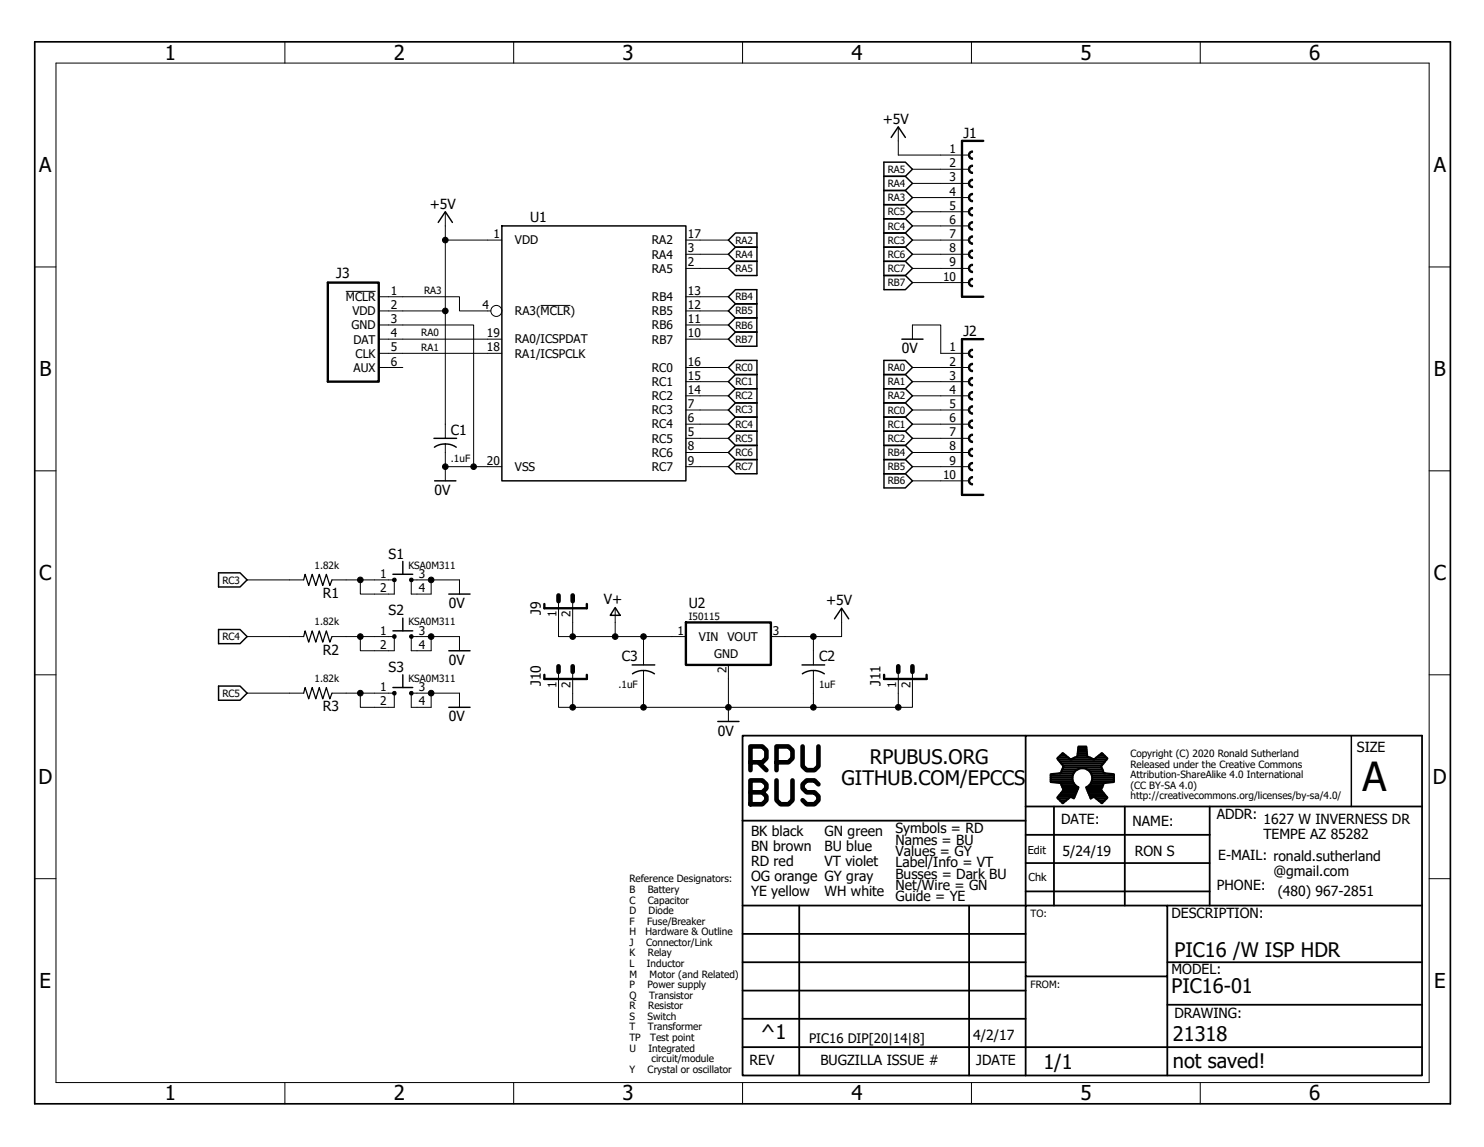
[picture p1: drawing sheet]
<svg xmlns="http://www.w3.org/2000/svg" width="279mm" height="216mm" viewBox="0 0 279 216" stroke-linecap="round" stroke-linejoin="round" font-family="sans-serif">
<path d="M6 7.6l267.4 200.7M273.4 7.6l-267.4 200.7" fill="none" stroke="#fff" stroke-width=".19"/>
<g fill="none" stroke="#000" stroke-width=".4">
<path d="M197.8 147h4.2M197.8 146.7h4.1M197.8 146.3h4.1M197.8 145.9h4.2M199.1 142.8l1-1 1.5 1.2 1.2-.5 .3-2h1.4l.2 2 1.3 .5 1.5-1.2 1 1-1.2 1.5 .5 1.2 1.9 .2v1.5l-1.9 .2-.5 1.3 1.2 1.5-1 1-1.5-1.2-.6 .3-.9-2.1a1.87 1.87 0 0 0 .8-2.9 1.87 1.87 0 0 0-3 0 1.87 1.87 0 0 0 .8 2.9l-.9 2.1-.6-.3-1.5 1.2-1-1 1.2-1.5-.6-1.3-1.9-.2v-1.5l1.9-.2 .6-1.2zM199.2 150h2.4M199.2 142.6h2M199.2 143h9.1M199.2 150.3h1.9M199.5 145.6h2.6M199.5 149.6h3M199.5 143.4h8.5"/>
<path d="M199.6 142.3h1.1M199.6 150.7h1.1M199.7 147.4h2.5M199.8 149.2h2.8M199.8 143.7h7.9M199.9 147.8h2.5M199.9 145.2h2.5M199.9 141.9h.4M200 151.1h.2M200 148.1h2.9M200 144.8h2.9M200.1 148.9h2.7"/>
<path d="M200.1 144.1h7.3M200.2 144.5h7.2M200.2 148.5h2.7M201.6 150h.7M202.3 142.6h3M202.9 142.3h1.8M202.9 141.9h1.7M202.9 141.5h1.7M203 141.2h1.6M203 140.8h1.5M204.6 148.1h2.9M204.6 148.5h2.7"/>
<path d="M204.7 144.8h2.9M204.8 148.9h2.7M204.9 149.2h2.9M205.1 149.6h2.9M205.1 147.8h2.6M205.1 145.2h2.6M205.2 150h.7M205.4 147.4h2.4M205.4 145.6h2.7M205.5 147h4.2M205.6 145.9h4.1M205.6 146.7h4.1"/>
<path d="M205.6 146.3h4.1M206 150h2.4M206.4 142.6h1.9M206.4 150.3h1.9M206.8 142.3h1.2M206.9 150.7h1M207.3 141.9h.3M207.3 151.1h.3"/>
</g>
<g fill="none" stroke="#000" stroke-width=".19">
<path d="M10.5 11.9h258.6v191.9h-258.6zM53.6 7.9v4M96.7 7.9v4M139.8 7.9v4M182.9 7.9v4M226 7.9v4M83.8 39.9v5.3h10.7M169.1 23.9v5.3h13.4M182.5 31.9h-10.7M182.5 34.5h-10.7M182.5 37.2h-10.7M182.5 39.9h-10.7"/>
<path d="M182.6 33.9l.5-.2v.3l-.4 .2-.1 .3 .1 .3 .4 .3v.2a.8 .8 0 0 1-.7-.5 .8 .8 0 0 1 .2-.9zM182.6 39.2l.5-.1v.2a.53 .53 0 0 0-.5 .6 .53 .53 0 0 0 .5 .5v.3a.81 .81 0 0 1-.8-.6 .81 .81 0 0 1 .3-.9zM182.6 28.6l.5-.2v.3l-.4 .2-.1 .3 .1 .3 .4 .2v.3a.8 .8 0 0 1-.7-.5 .8 .8 0 0 1 .2-.9zM182.6 31.2l.5-.1v.2l-.4 .3-.1 .3 .1 .3 .4 .2v.3a.8 .8 0 0 1-.7-.6 .8 .8 0 0 1 .2-.9zM182.6 36.5l.5-.1v.3l-.4 .2-.1 .3 .1 .3 .4 .2v.3a.81 .81 0 0 1-.8-.6 .81 .81 0 0 1 .3-.9zM6.5 50.2h4M65.1 54.8h5.6M71.3 55.9h15.2v2.6h5.9M83.8 45.2v13.3h-12.5M83.8 58.5v24M101.8 57.5h5.6M129.1 58.5h8"/>
<path d="M129.1 45.2h8M129.1 55.9h8M129.1 47.9h8M129.1 50.5h8M171.8 50.5h10.7M171.8 53.2h10.7M182.5 45.2h-10.7M182.5 47.9h-10.7M182.5 42.5h-10.7M182.6 47.2l.5-.1v.2l-.4 .3-.1 .3 .1 .2 .4 .3v.3a.81 .81 0 0 1-.7-.6 .81 .81 0 0 1 .2-.9zM182.6 52.5l.5-.1v.2l-.4 .3-.1 .3 .1 .3 .4 .2v.3a.8 .8 0 0 1-.8-.6 .8 .8 0 0 1 .3-.9zM182.6 41.9l.5-.2v.3a.53 .53 0 0 0-.5 .5 .53 .53 0 0 0 .5 .6v.2a.81 .81 0 0 1-.8-.5 .81 .81 0 0 1 .3-.9z"/>
<path d="M182.6 44.5l.5-.1v.3a.53 .53 0 0 0-.5 .5 .53 .53 0 0 0 .5 .5v.3a.81 .81 0 0 1-.8-.6 .81 .81 0 0 1 .3-.9zM182.6 49.9l.5-.2v.3l-.4 .2-.1 .3 .1 .3 .4 .3v.2a.81 .81 0 0 1-.7-.5 .81 .81 0 0 1 .2-.9zM269.1 50.2h4M71.3 61.2h17.9v26.6h5.3M71.3 66.5h23.2M71.3 63.8h23.2M71.3 69.2h4.5M129.1 63.8h8M129.1 61.2h8M129.1 71.8h8M129.1 69.2h8M129.1 74.5h8"/>
<path d="M129.1 79.8h8M137.1 77.2h-8M171.8 71.8h10.7M171.8 69.2h10.7M171.8 74.5h10.7M171.8 63.8v-2.6h5.3v5.3h5.4M171.8 77.2h10.7M182.5 79.8h-10.7M182.6 79.2l.5-.2v.3l-.4 .2-.1 .3 .1 .3 .4 .3v.2a.81 .81 0 0 1-.8-.5 .81 .81 0 0 1 .3-.9zM182.6 73.9l.5-.2v.3a.53 .53 0 0 0-.5 .5 .53 .53 0 0 0 .5 .5v.3a.81 .81 0 0 1-.8-.5 .81 .81 0 0 1 .3-.9zM182.6 76.5l.5-.1v.2a.53 .53 0 0 0-.5 .6 .53 .53 0 0 0 .5 .5v.3a.81 .81 0 0 1-.8-.6 .81 .81 0 0 1 .3-.9zM182.6 71.2l.5-.2v.3l-.4 .3-.1 .2 .1 .3 .4 .3v.2a.81 .81 0 0 1-.8-.5 .81 .81 0 0 1 .3-.9z"/>
<path d="M182.6 65.9l.5-.2v.3l-.4 .2-.1 .3 .1 .3 .4 .2v.3a.8 .8 0 0 1-.7-.5 .8 .8 0 0 1 .2-.9zM182.6 68.5l.5-.1v.2l-.4 .3-.1 .3 .1 .3 .4 .2v.3a.81 .81 0 0 1-.8-.6 .81 .81 0 0 1 .3-.9zM6.5 88.6h4M83.8 87.8h5.4M83.8 83.6v6.9M129.1 87.8h8M129.1 85.2h8M129.1 82.5h8M171.8 87.8h10.7M171.8 90.5h10.7M182.5 85.2h-10.7M182.5 82.5h-10.7"/>
<path d="M182.6 81.9l.5-.2v.3l-.4 .2-.1 .3 .1 .3 .4 .2v.3a.81 .81 0 0 1-.7-.5 .81 .81 0 0 1 .2-.9zM182.6 84.5l.5-.1v.2l-.4 .3-.1 .3 .1 .3 .4 .2v.3a.8 .8 0 0 1-.8-.6 .8 .8 0 0 1 .3-.9zM182.6 87.2l.5-.2v.3l-.4 .2-.1 .3 .1 .3 .4 .3v.2a.8 .8 0 0 1-.7-.5 .8 .8 0 0 1 .2-.9zM182.6 89.9l.5-.2v.3l-.4 .2-.1 .3 .1 .3 .4 .2v.3a.8 .8 0 0 1-.7-.5 .8 .8 0 0 1 .2-.9zM269.1 88.6h4M46.5 119.8h10.7M46.5 109.2h10.7M62.5 109.2h5.3v2.6h6.4v-2.6h-6.4M62.5 119.8h5.3v2.7h6.4v-2.7h-6.4M74 108.9l.3-.1 .2 .1v.5l-.2 .1-.3-.1-.1-.2zM74 119.6l.3-.1 .2 .1v.4l-.2 .2-.3-.1-.1-.3zM77.2 108.9l.3-.1 .2 .1v.5l-.2 .1-.3-.1-.1-.2z"/>
<path d="M77.2 119.6l.3-.1 .2 .1v.4l-.2 .2-.3-.1-.1-.3zM81.2 119.8v2.7h-3.8v-2.7h9.1v2.7M81.2 109.2v2.6h-3.8v-2.6h9.1v2.6M105.2 113.2v6.6h2.6M107.8 113.2v6.6h8M115.8 114.5v5.3h5.4v5.4M121.2 119.8h7.9M145.1 119.8h8v5.4M158.5 114.5v5.3h-5.4M6.5 127h4M46.5 130.5h10.7M62.5 130.5h5.3v2.6h6.4v-2.6h-6.4"/>
<path d="M74 130.2l.3-.1 .2 .2v.4l-.2 .1-.3-.1-.1-.2zM77.2 130.2l.3-.1 .2 .2v.4l-.2 .1-.3-.1-.1-.2zM81.2 130.5v2.6h-3.8v-2.6h9.1v2.6M105.2 126.5v6.6h2.6M107.8 126.5v6.6h13.4M121.2 126.2v6.9h31.9v-6.9M137.1 125.2v10.6M169.1 126.5v6.6h-16M171.8 126.5v6.6h-2.7M269.1 127h4M6.5 165.4h4M269.1 165.4h4"/>
<path d="M53.6 203.8v4M96.7 203.8v4M139.8 203.8v4M182.9 203.8v4M226 203.8v4"/>
<circle cx="83.8" cy="58.5" r=".53"/>
<circle cx="83.8" cy="45.2" r=".53"/>
<circle cx="93.5" cy="58.5" r="1.04"/>
<circle cx="83.8" cy="87.8" r=".53"/>
<circle cx="89.2" cy="87.8" r=".53"/>
<circle cx="67.8" cy="109.2" r=".53"/>
<circle cx="67.8" cy="119.8" r=".53"/>
<circle cx="81.2" cy="119.8" r=".53"/>
<circle cx="81.2" cy="109.2" r=".53"/>
<circle cx="107.8" cy="119.8" r=".53"/>
<circle cx="115.8" cy="119.8" r=".53"/>
<circle cx="121.2" cy="119.8" r=".53"/>
<circle cx="153.1" cy="119.8" r=".53"/>
<circle cx="67.8" cy="130.5" r=".53"/>
<circle cx="81.2" cy="130.5" r=".53"/>
<circle cx="107.8" cy="133.1" r=".53"/>
<circle cx="121.2" cy="133.1" r=".53"/>
<circle cx="137.1" cy="133.1" r=".53"/>
<circle cx="153.1" cy="133.1" r=".53"/>
<circle cx="169.1" cy="133.1" r=".53"/>
</g>
<path d="M6.5 7.9h266.6v199.9h-266.6z" fill="none" stroke="#000" stroke-width=".32"/>
<g fill="none" stroke="#000" stroke-width=".28">
<path d="M166.4 30.5h4.1l1.3 1.4-1.3 1.3h-4.1h4.1l1.3 1.3-1.3 1.4h-4.1h4.1l1.3 1.3-1.3 1.3h-4.1h4.1l1.3 1.4-1.3 1.3h-4.1h4.1l1.3 1.3-1.3 1.4h-4.1h4.1l1.3 1.3-1.3 1.3h-4.1h4.1l1.3 1.4-1.3 1.3h-4.1h4.1l1.3 1.3-1.3 1.4h-4.1h4.1l1.3 1.3-1.3 1.3h-4.1zM167.8 25.9l1.3-2 1.4 2M82.5 41.9l1.3-2 1.4 2M94.5 42.5h34.6v48h-34.6zM137.1 45.2l1.4-1.3h4v8h-4l-1.4-1.4 1.4-1.3h4h-4l-1.4-1.3 1.4-1.4h4h-4zM137.1 55.9l1.4-1.4h4v10.7h-4l-1.4-1.4 1.4-1.3h4h-4l-1.4-1.3 1.4-1.4h4h-4l-1.4-1.3 1.4-1.3h4h-4zM137.1 69.2l1.4-1.4h4v21.4h-4l-1.4-1.4 1.4-1.3h4h-4l-1.4-1.3 1.4-1.4h4h-4l-1.4-1.3 1.4-1.3h4h-4l-1.4-1.4 1.4-1.3h4h-4l-1.4-1.3 1.4-1.4h4h-4l-1.4-1.3 1.4-1.3h4h-4l-1.4-1.4 1.4-1.3h4h-4zM166.4 67.8h4.1l1.3 1.4-1.3 1.3h-4.1h4.1l1.3 1.3-1.3 1.4h-4.1h4.1l1.3 1.3-1.3 1.3h-4.1h4.1l1.3 1.4-1.3 1.3h-4.1h4.1l1.3 1.3-1.3 1.4h-4.1h4.1l1.3 1.3-1.3 1.3h-4.1h4.1l1.3 1.4-1.3 1.3h-4.1h4.1l1.3 1.3-1.3 1.4h-4.1h4.1l1.3 1.3-1.3 1.3h-4.1zM169.8 63.8h4M81.7 82.5h4.3M81.8 90.5h4M85.9 84.2a3.7 3.7 0 0 0-4.1 0"/>
<path d="M41.1 107.8h4.1l1.3 1.4-1.3 1.3h-4.1zM41.1 118.5h4.1l1.3 1.3-1.3 1.4h-4.1zM74 108.1h3.7M74 118.7h3.7M75.8 105.7v2.4M75.8 116.4v2.3M84.5 111.8h4M115.8 114.4l1 1.4h-1.9zM157.1 116.5l1.4-2 1.3 2M41.1 129.1h4.1l1.3 1.4-1.3 1.3h-4.1zM74 129.4h3.7M75.8 127v2.4"/>
<path d="M84.5 122.5h4M84.5 133.1h4M119 125.2h4.3M123.2 126.8a3.8 3.8 0 0 0-4.1 0M135.1 135.8h4M151 125.2h4.3M155.2 126.8a3.8 3.8 0 0 0-4.1 0M254.4 138.5v13.3M193.1 202.4h.1"/>
</g>
<g fill="none" stroke="#000" stroke-width=".34">
<path d="M193.1 138.5h-53.3v16M139.8 154.5v47.9h127.9v-5.3M139.8 154.5h53.3M193.1 151.8v18.7h-53.3M193.1 151.8h74.6M193.1 151.8v-13.3h74.6v58.6M193.1 157.1h34.7M198.4 151.8v18.7M211.8 151.8v18.7M227.8 157.1v13.4M227.8 151.8v5.3M139.8 175.8h53.3"/>
<path d="M150.5 170.5v31.8M182.5 170.5v31.9M193.1 162.5h34.7M193.1 167.8h34.7M219.8 170.5h47.9M139.8 191.8h53.3M139.8 186.5h53.3M139.8 181.1h53.3M193.1 183.8v13.3h-53.3M219.6 183.8h-26.5v-13.3h26.7v31.9M219.8 181.1h47.9M219.8 189.1h47.9"/>
<path d="M267.7 197.1h-74.6v5.3"/>
</g>
<g fill="none" stroke="#000" stroke-width=".87">
<path d="M105.2 112.1v1.1M107.8 112.1v1.1M105.2 125.4v1.1M107.8 125.4v1.1M169.1 125.4v1.1M171.8 125.4v1.1M141.3 143.5h2.2l.8-.8v-1.5l-.8-.7h-2.2v4.5M141.3 146.9h2.2l.8 .7v.8l-.8 .7 .8 .8v.7l-.8 .8h-2.2zM141.3 149.1h2.2M142.8 143.5l1.5 1.5M146.2 143.5h2.2l.8-.8v-1.5l-.8-.7h-2.2v4.5M146.2 146.9v3.7l.8 .8h1.4l.8-.8v-3.7"/>
<path d="M151.1 140.5v3.7l.8 .8h1.5l.7-.8v-3.7M154.1 147.6l-.7-.7h-1.5l-.8 .7v.8l.8 .7h1.5l.7 .8v.7l-.7 .8h-1.5l-.8-.8"/>
</g>
<path d="M185.1 26.5h-4v29.4h4M61.7 53.2h9.6v18.6h-9.6zM185.1 63.8h-4v29.4h4M102.5 113.7v.8h8v-.8M129.1 117.2h16v8h-16zM110.5 127v.8h-8v-.8M174.5 127v.8h-8v-.8" fill="none" stroke="#000" stroke-width=".44"/>
<g fill="#000">
<path d="M182.6 36.5l.5-.1v.3l-.4 .2-.1 .3 .1 .3 .4 .2v.3a.81 .81 0 0 1-.8-.6 .81 .81 0 0 1 .3-.9z" fill-rule="evenodd"/>
<path d="M182.6 39.2l.5-.1v.2a.53 .53 0 0 0-.5 .6 .53 .53 0 0 0 .5 .5v.3a.81 .81 0 0 1-.8-.6 .81 .81 0 0 1 .3-.9z" fill-rule="evenodd"/>
<path d="M182.6 28.6l.5-.2v.3l-.4 .2-.1 .3 .1 .3 .4 .2v.3a.8 .8 0 0 1-.7-.5 .8 .8 0 0 1 .2-.9z" fill-rule="evenodd"/>
<path d="M182.6 31.2l.5-.1v.2l-.4 .3-.1 .3 .1 .3 .4 .2v.3a.8 .8 0 0 1-.7-.6 .8 .8 0 0 1 .2-.9z" fill-rule="evenodd"/>
<path d="M182.6 33.9l.5-.2v.3l-.4 .2-.1 .3 .1 .3 .4 .3v.2a.8 .8 0 0 1-.7-.5 .8 .8 0 0 1 .2-.9z" fill-rule="evenodd"/>
<path d="M182.6 41.9l.5-.2v.3a.53 .53 0 0 0-.5 .5 .53 .53 0 0 0 .5 .6v.2a.81 .81 0 0 1-.8-.5 .81 .81 0 0 1 .3-.9z" fill-rule="evenodd"/>
<path d="M182.6 44.5l.5-.1v.3a.53 .53 0 0 0-.5 .5 .53 .53 0 0 0 .5 .5v.3a.81 .81 0 0 1-.8-.6 .81 .81 0 0 1 .3-.9z" fill-rule="evenodd"/>
<path d="M182.6 47.2l.5-.1v.2l-.4 .3-.1 .3 .1 .2 .4 .3v.3a.81 .81 0 0 1-.7-.6 .81 .81 0 0 1 .2-.9z" fill-rule="evenodd"/>
<path d="M182.6 49.9l.5-.2v.3l-.4 .2-.1 .3 .1 .3 .4 .3v.2a.81 .81 0 0 1-.7-.5 .81 .81 0 0 1 .2-.9z" fill-rule="evenodd"/>
<path d="M182.6 52.5l.5-.1v.2l-.4 .3-.1 .3 .1 .3 .4 .2v.3a.8 .8 0 0 1-.8-.6 .8 .8 0 0 1 .3-.9z" fill-rule="evenodd"/>
<path d="M182.6 79.2l.5-.2v.3l-.4 .2-.1 .3 .1 .3 .4 .3v.2a.81 .81 0 0 1-.8-.5 .81 .81 0 0 1 .3-.9z" fill-rule="evenodd"/>
<path d="M182.6 73.9l.5-.2v.3a.53 .53 0 0 0-.5 .5 .53 .53 0 0 0 .5 .5v.3a.81 .81 0 0 1-.8-.5 .81 .81 0 0 1 .3-.9z" fill-rule="evenodd"/>
<path d="M182.6 76.5l.5-.1v.2a.53 .53 0 0 0-.5 .6 .53 .53 0 0 0 .5 .5v.3a.81 .81 0 0 1-.8-.6 .81 .81 0 0 1 .3-.9z" fill-rule="evenodd"/>
<path d="M182.6 65.9l.5-.2v.3l-.4 .2-.1 .3 .1 .3 .4 .2v.3a.8 .8 0 0 1-.7-.5 .8 .8 0 0 1 .2-.9z" fill-rule="evenodd"/>
<path d="M182.6 68.5l.5-.1v.2l-.4 .3-.1 .3 .1 .3 .4 .2v.3a.81 .81 0 0 1-.8-.6 .81 .81 0 0 1 .3-.9z" fill-rule="evenodd"/>
<path d="M182.6 71.2l.5-.2v.3l-.4 .3-.1 .2 .1 .3 .4 .3v.2a.81 .81 0 0 1-.8-.5 .81 .81 0 0 1 .3-.9z" fill-rule="evenodd"/>
<path d="M182.6 81.9l.5-.2v.3l-.4 .2-.1 .3 .1 .3 .4 .2v.3a.81 .81 0 0 1-.7-.5 .81 .81 0 0 1 .2-.9z" fill-rule="evenodd"/>
<path d="M182.6 84.5l.5-.1v.2l-.4 .3-.1 .3 .1 .3 .4 .2v.3a.8 .8 0 0 1-.8-.6 .8 .8 0 0 1 .3-.9z" fill-rule="evenodd"/>
<path d="M182.6 87.2l.5-.2v.3l-.4 .2-.1 .3 .1 .3 .4 .3v.2a.8 .8 0 0 1-.7-.5 .8 .8 0 0 1 .2-.9z" fill-rule="evenodd"/>
<path d="M182.6 89.9l.5-.2v.3l-.4 .2-.1 .3 .1 .3 .4 .2v.3a.8 .8 0 0 1-.7-.5 .8 .8 0 0 1 .2-.9z" fill-rule="evenodd"/>
<path d="M74 108.9l.3-.1 .2 .1v.5l-.2 .1-.3-.1-.1-.2z" fill-rule="evenodd"/>
<path d="M74 119.6l.3-.1 .2 .1v.4l-.2 .2-.3-.1-.1-.3z" fill-rule="evenodd"/>
<path d="M77.2 108.9l.3-.1 .2 .1v.5l-.2 .1-.3-.1-.1-.2z" fill-rule="evenodd"/>
<path d="M77.2 119.6l.3-.1 .2 .1v.4l-.2 .2-.3-.1-.1-.3z" fill-rule="evenodd"/>
<path d="M74 130.2l.3-.1 .2 .2v.4l-.2 .1-.3-.1-.1-.2z" fill-rule="evenodd"/>
<path d="M77.2 130.2l.3-.1 .2 .2v.4l-.2 .1-.3-.1-.1-.2z" fill-rule="evenodd"/>
<circle cx="83.8" cy="58.5" r=".53"/>
<circle cx="83.8" cy="45.2" r=".53"/>
<circle cx="83.8" cy="87.8" r=".53"/>
<circle cx="89.2" cy="87.8" r=".53"/>
<circle cx="67.8" cy="109.2" r=".53"/>
<circle cx="67.8" cy="119.8" r=".53"/>
<circle cx="81.2" cy="119.8" r=".53"/>
<circle cx="81.2" cy="109.2" r=".53"/>
<circle cx="107.8" cy="119.8" r=".53"/>
<circle cx="115.8" cy="119.8" r=".53"/>
<circle cx="121.2" cy="119.8" r=".53"/>
<circle cx="153.1" cy="119.8" r=".53"/>
<circle cx="67.8" cy="130.5" r=".53"/>
<circle cx="81.2" cy="130.5" r=".53"/>
<circle cx="107.8" cy="133.1" r=".53"/>
<circle cx="121.2" cy="133.1" r=".53"/>
<circle cx="137.1" cy="133.1" r=".53"/>
<circle cx="153.1" cy="133.1" r=".53"/>
<circle cx="169.1" cy="133.1" r=".53"/>
</g>
<path d="M57.2 109.2l.2-1.1 .7 2.1 .7-2.1 .7 2.1 .6-2.1 .7 2.1 .6-2.1 .7 2.1 .4-1M57.2 119.8l.2-1.1 .7 2.2 .7-2.2 .7 2.2 .6-2.2 .7 2.2 .6-2.2 .7 2.2 .4-1.1M57.2 130.5l.2-1.1 .7 2.2 .7-2.2 .7 2.2 .6-2.2 .7 2.2 .6-2.2 .7 2.2 .4-1.1" fill="none" stroke="#000" stroke-width=".23"/>
<text font-size="7.5" x="256.5" y="148.9">A</text>
<g font-size="3.9">
<text x="31.1" y="11.2">1</text>
<text x="74.1" y="11.2">2</text>
<text x="117.2" y="11.2">3</text>
<text x="160.3" y="11.2">4</text>
<text x="203.4" y="11.2">5</text>
<text x="246.5" y="11.2">6</text>
<text x="7.4" y="32.4">A</text>
<text x="269.9" y="32.4">A</text>
<text x="7.4" y="70.8">B</text>
<text x="270" y="70.8">B</text>
<text x="7.4" y="109.2">C</text>
<text x="269.9" y="109.2">C</text>
<text x="7.2" y="147.6">D</text>
<text x="269.8" y="147.6">D</text>
<text x="7.5" y="185.9">E</text>
<text x="270" y="185.9">E</text>
<text x="31.1" y="207.1">1</text>
<text x="74.1" y="207.1">2</text>
<text x="117.2" y="207.1">3</text>
<text x="160.3" y="207.1">4</text>
<text x="203.4" y="207.1">5</text>
<text x="246.5" y="207.1">6</text>
</g>
<g font-size="3.8">
<text x="163.8" y="143.8">RPUBUS.ORG</text>
<text x="158.5" y="147.8">GITHUB.COM/EPCCS</text>
<text x="221.1" y="180">PIC16 /W ISP HDR</text>
<text x="220.6" y="187">PIC16-01</text>
<text x="143.3" y="195.5">^1</text>
<text x="220.8" y="195.9">21318</text>
<text x="196.4" y="201.3">1/1</text>
<text x="220.8" y="201">not saved!</text>
</g>
<g font-size="2.6">
<text x="166.2" y="23.3">+5V</text>
<text x="181.4" y="26">J1</text>
<text x="80.9" y="39.3">+5V</text>
<text x="99.8" y="41.7">U1</text>
<text x="63.3" y="52.4">J3</text>
<text x="181.4" y="63.3">J2</text>
<text x="169.8" y="66.5">0V</text>
<text x="84.9" y="81.8">C1</text>
<text x="81.8" y="93.2">0V</text>
<text x="73.2" y="105.2">S1</text>
<text x="60.8" y="112.6">R1</text>
<text x="113.7" y="113.7">V+</text>
<text x="155.5" y="114">+5V</text>
<text x="73.2" y="115.8">S2</text>
<text x="84.5" y="114.5">0V</text>
<text x="101.8" y="115.8" transform="rotate(-90 101.8 115.8)">J9</text>
<text x="129.7" y="114.5">U2</text>
<text x="60.8" y="123.3">R2</text>
<text x="84.5" y="125.2">0V</text>
<text x="117.1" y="124.5">C3</text>
<text x="154.2" y="124.5">C2</text>
<text x="73.2" y="126.5">S3</text>
<text x="101.8" y="129.1" transform="rotate(-90 101.8 129.1)">J10</text>
<text x="165.8" y="129.1" transform="rotate(-90 165.8 129.1)">J11</text>
<text x="60.8" y="133.9">R3</text>
<text x="84.5" y="135.8">0V</text>
<text x="135.1" y="138.5">0V</text>
<text x="255.5" y="141.5">SIZE</text>
<text x="199.8" y="155.1">DATE:</text>
<text x="213.2" y="155.4">NAME:</text>
<text x="229.1" y="154.2">ADDR:</text>
<text x="237.9" y="155.1">1627 W INVERNESS DR</text>
<text x="141.4" y="157.4">BK black</text>
<text x="141.4" y="160.2">BN brown</text>
<text x="155.3" y="157.4">GN green</text>
<text x="155.3" y="160.2">BU blue</text>
<text x="168.6" y="159">Names = BU</text>
<text x="168.6" y="161.1">Values = GY</text>
<text x="168.6" y="156.9">Symbols = RD</text>
<text x="200" y="161.1">5/24/19</text>
<text x="213.6" y="161.1">RON S</text>
<text x="229.4" y="161.8">E-MAIL: ronald.sutherland</text>
<text x="237.9" y="157.9">TEMPE AZ 85282</text>
<text x="141.4" y="163">RD red</text>
<text x="141.4" y="165.8">OG orange GY gray</text>
<text x="155.3" y="163">VT violet</text>
<text x="168.6" y="163.3">Label/Info = VT</text>
<text x="168.6" y="165.4">Busses = Dark BU</text>
<text x="168.6" y="167.5">Net/Wire = GN</text>
<text x="229.1" y="167.5">PHONE:</text>
<text x="239.8" y="164.9">@gmail.com</text>
<text x="141.4" y="168.6">YE yellow</text>
<text x="155.3" y="168.6">WH white</text>
<text x="168.6" y="169.7">Guide = YE</text>
<text x="220.6" y="172.7">DESCRIPTION:</text>
<text x="240.6" y="168.6">(480) 967-2851</text>
<text x="220.6" y="183.4">MODEL:</text>
<text x="221.1" y="191.6">DRAWING:</text>
<text x="183.2" y="195.8">4/2/17</text>
<text x="141.1" y="200.4">REV</text>
<text x="154.5" y="200.4">BUGZILLA ISSUE #</text>
<text x="183.8" y="200.4">JDATE</text>
</g>
<text font-size="2.5" x="152.3" y="196.3">PIC16 DIP[20|14|8]</text>
<g font-size="2.2">
<text x="178.8" y="28.8">1</text>
<text x="178.8" y="31.5">2</text>
<text x="178.8" y="34.2">3</text>
<text x="178.8" y="36.8">4</text>
<text x="178.8" y="39.5">5</text>
<text x="92.9" y="44.8">1</text>
<text x="96.9" y="46">VDD</text>
<text x="122.7" y="46">RA2</text>
<text x="129.5" y="44.8">17</text>
<text x="129.5" y="47.5">3</text>
<text x="178.8" y="42.1">6</text>
<text x="178.8" y="44.8">7</text>
<text x="178.8" y="47.5">8</text>
<text x="122.7" y="48.7">RA4</text>
<text x="122.7" y="51.3">RA5</text>
<text x="129.5" y="50.1">2</text>
<text x="177.5" y="52.8">10</text>
<text x="178.8" y="50.1">9</text>
<text x="65.1" y="56.7">MCLR</text>
<text x="66.3" y="59.3">VDD</text>
<text x="73.6" y="55.5">1</text>
<text x="73.6" y="58.1">2</text>
<text x="90.8" y="58.1">4</text>
<text x="96.9" y="59.3">RA3(MCLR)</text>
<text x="122.7" y="59.3">RB5</text>
<text x="122.7" y="56.7">RB4</text>
<text x="129.5" y="58.1">12</text>
<text x="129.5" y="55.5">13</text>
<text x="66.2" y="62">GND</text>
<text x="66.5" y="64.7">DAT</text>
<text x="73.6" y="63.5">4</text>
<text x="73.6" y="60.8">3</text>
<text x="91.7" y="63.5">19</text>
<text x="96.9" y="64.6">RA0/ICSPDAT</text>
<text x="122.7" y="64.7">RB7</text>
<text x="122.7" y="62">RB6</text>
<text x="129.5" y="63.5">10</text>
<text x="129.5" y="60.8">11</text>
<text x="66.6" y="70">AUX</text>
<text x="66.9" y="67.3">CLK</text>
<text x="73.6" y="68.8">6</text>
<text x="73.6" y="66.1">5</text>
<text x="91.7" y="66.1">18</text>
<text x="96.9" y="67.3">RA1/ICSPCLK</text>
<text x="122.7" y="70">RC0</text>
<text x="129.5" y="71.5">15</text>
<text x="129.5" y="68.8">16</text>
<text x="178.8" y="66.1">1</text>
<text x="178.8" y="68.8">2</text>
<text x="178.8" y="71.5">3</text>
<text x="122.7" y="72.6">RC1</text>
<text x="122.7" y="78">RC3</text>
<text x="122.7" y="75.3">RC2</text>
<text x="129.5" y="76.8">7</text>
<text x="129.5" y="74.1">14</text>
<text x="178.8" y="74.1">4</text>
<text x="178.8" y="76.8">5</text>
<text x="122.7" y="83.3">RC5</text>
<text x="122.7" y="80.6">RC4</text>
<text x="129.5" y="82.1">5</text>
<text x="129.5" y="79.5">6</text>
<text x="178.8" y="79.5">6</text>
<text x="178.8" y="82.1">7</text>
<text x="91.7" y="87.5">20</text>
<text x="96.9" y="88.6">VSS</text>
<text x="122.7" y="88.6">RC7</text>
<text x="122.7" y="86">RC6</text>
<text x="129.5" y="87.5">9</text>
<text x="129.5" y="84.8">8</text>
<text x="178.8" y="84.8">8</text>
<text x="178.8" y="87.5">9</text>
<text x="177.5" y="90.1">10</text>
<text x="71.6" y="108.8">1</text>
<text x="71.6" y="111.4">2</text>
<text x="78.9" y="111.4">4</text>
<text x="78.9" y="108.8">3</text>
<text x="71.6" y="119.4">1</text>
<text x="78.9" y="119.4">3</text>
<text x="104.8" y="116.1" transform="rotate(-90 104.8 116.1)">1</text>
<text x="107.4" y="116.1" transform="rotate(-90 107.4 116.1)">2</text>
<text x="127.6" y="119.4">1</text>
<text x="145.5" y="119.4">3</text>
<text x="71.6" y="122.1">2</text>
<text x="78.9" y="122.1">4</text>
<text x="131.6" y="120.6">VIN</text>
<text x="134.5" y="123.8">GND</text>
<text x="137" y="120.6">VOUT</text>
<text x="71.6" y="130.1">1</text>
<text x="78.9" y="130.1">3</text>
<text x="104.8" y="129.4" transform="rotate(-90 104.8 129.4)">1</text>
<text x="107.4" y="129.4" transform="rotate(-90 107.4 129.4)">2</text>
<text x="136.8" y="126.7" transform="rotate(-90 136.8 126.7)">2</text>
<text x="168.7" y="129.4" transform="rotate(-90 168.7 129.4)">1</text>
<text x="171.4" y="129.4" transform="rotate(-90 171.4 129.4)">2</text>
<text x="71.6" y="132.8">2</text>
<text x="78.9" y="132.8">4</text>
</g>
<g font-size="2.1">
<text x="193.5" y="160.7">Edit</text>
<text x="193.7" y="165.8">Chk</text>
</g>
<g font-size="1.9">
<text x="167.1" y="35.2">RA4</text>
<text x="167.1" y="32.5">RA5</text>
<text x="167.1" y="37.9">RA3</text>
<text x="167.1" y="40.5">RC5</text>
<text x="138.5" y="45.8">RA2</text>
<text x="167.1" y="45.8">RC3</text>
<text x="167.1" y="43.2">RC4</text>
<text x="138.5" y="48.5">RA4</text>
<text x="138.5" y="51.2">RA5</text>
<text x="167.1" y="48.5">RC6</text>
<text x="167.1" y="51.2">RC7</text>
<text x="167.2" y="53.8">RB7</text>
<text x="79.8" y="55.3">RA3</text>
<text x="138.5" y="56.5">RB4</text>
<text x="138.5" y="59.2">RB5</text>
<text x="79.3" y="63.3">RA0</text>
<text x="79.3" y="66">RA1</text>
<text x="138.5" y="61.8">RB6</text>
<text x="138.5" y="64.5">RB7</text>
<text x="138.5" y="69.8">RC0</text>
<text x="167.1" y="69.8">RA0</text>
<text x="138.5" y="72.5">RC1</text>
<text x="138.5" y="75.2">RC2</text>
<text x="138.5" y="77.8">RC3</text>
<text x="167.1" y="72.5">RA1</text>
<text x="167.1" y="75.2">RA2</text>
<text x="167.1" y="77.9">RC0</text>
<text x="138.5" y="83.2">RC5</text>
<text x="138.5" y="80.5">RC4</text>
<text x="167.1" y="80.5">RC1</text>
<text x="167.1" y="83.2">RC2</text>
<text x="84.9" y="86.9">.1uF</text>
<text x="138.5" y="85.8">RC6</text>
<text x="138.5" y="88.5">RC7</text>
<text x="167.2" y="85.8">RB4</text>
<text x="167.2" y="88.5">RB5</text>
<text x="167.2" y="91.2">RB6</text>
<text x="59.2" y="107">1.82k</text>
<text x="76.9" y="107">KSA0M311</text>
<text x="41.9" y="109.8">RC3</text>
<text x="59.2" y="117.7">1.82k</text>
<text x="76.9" y="117.7">KSA0M311</text>
<text x="129.7" y="116.6">I50115</text>
<text x="41.9" y="120.5">RC4</text>
<text x="41.9" y="131.1">RC5</text>
<text x="59.2" y="128.4">1.82k</text>
<text x="76.9" y="128.4">KSA0M311</text>
<text x="116.4" y="129.5">.1uF</text>
<text x="154.2" y="129.5">1uF</text>
<text x="212.8" y="142.5">Copyright (C) 2020 Ronald Sutherland</text>
<text x="212.8" y="144.5">Released under the Creative Commons</text>
<text x="212.8" y="146.5">Attribution-ShareAlike 4.0 International</text>
<text x="212.8" y="148.5">(CC BY-SA 4.0)</text>
<text x="212.8" y="150.5">http://creativecommons.org/licenses/by-sa/4.0/</text>
<text x="118.5" y="166.1">Reference Designators:</text>
<text x="118.5" y="168.1">B</text>
<text x="118.5" y="170.1">C</text>
<text x="118.5" y="172.1">D</text>
<text x="122" y="168.1">Battery</text>
<text x="122" y="170.1">Capacitor</text>
<text x="122.1" y="172.1">Diode</text>
<text x="194" y="172.6">TO:</text>
<text x="118.5" y="174.1">F</text>
<text x="118.5" y="176">H</text>
<text x="118.5" y="178">J</text>
<text x="121.5" y="176">Hardware &amp; Outline</text>
<text x="121.7" y="178">Connector/Link</text>
<text x="121.8" y="174.1">Fuse/Breaker</text>
<text x="118.5" y="180">K</text>
<text x="118.5" y="182">L</text>
<text x="118.5" y="184">M</text>
<text x="118.5" y="186">P</text>
<text x="121.8" y="182">Inductor</text>
<text x="121.9" y="186">Power supply</text>
<text x="122" y="180">Relay</text>
<text x="122.3" y="184">Motor (and Related)</text>
<text x="194" y="185.9">FROM:</text>
<text x="118.5" y="188">Q</text>
<text x="118.5" y="190">R</text>
<text x="118.5" y="192">S</text>
<text x="121.9" y="192">Switch</text>
<text x="122" y="190">Resistor</text>
<text x="122.2" y="188">Transistor</text>
<text x="118.5" y="194">T</text>
<text x="118.5" y="195.9">TP</text>
<text x="118.5" y="197.9">U</text>
<text x="122" y="194">Transformer</text>
<text x="122.1" y="197.9">Integrated</text>
<text x="122.4" y="195.9">Test point</text>
<text x="118.5" y="201.9">Y</text>
<text x="121.9" y="201.9">Crystal or oscillator</text>
<text x="122.6" y="199.9">circuit/module</text>
</g>
</svg>
